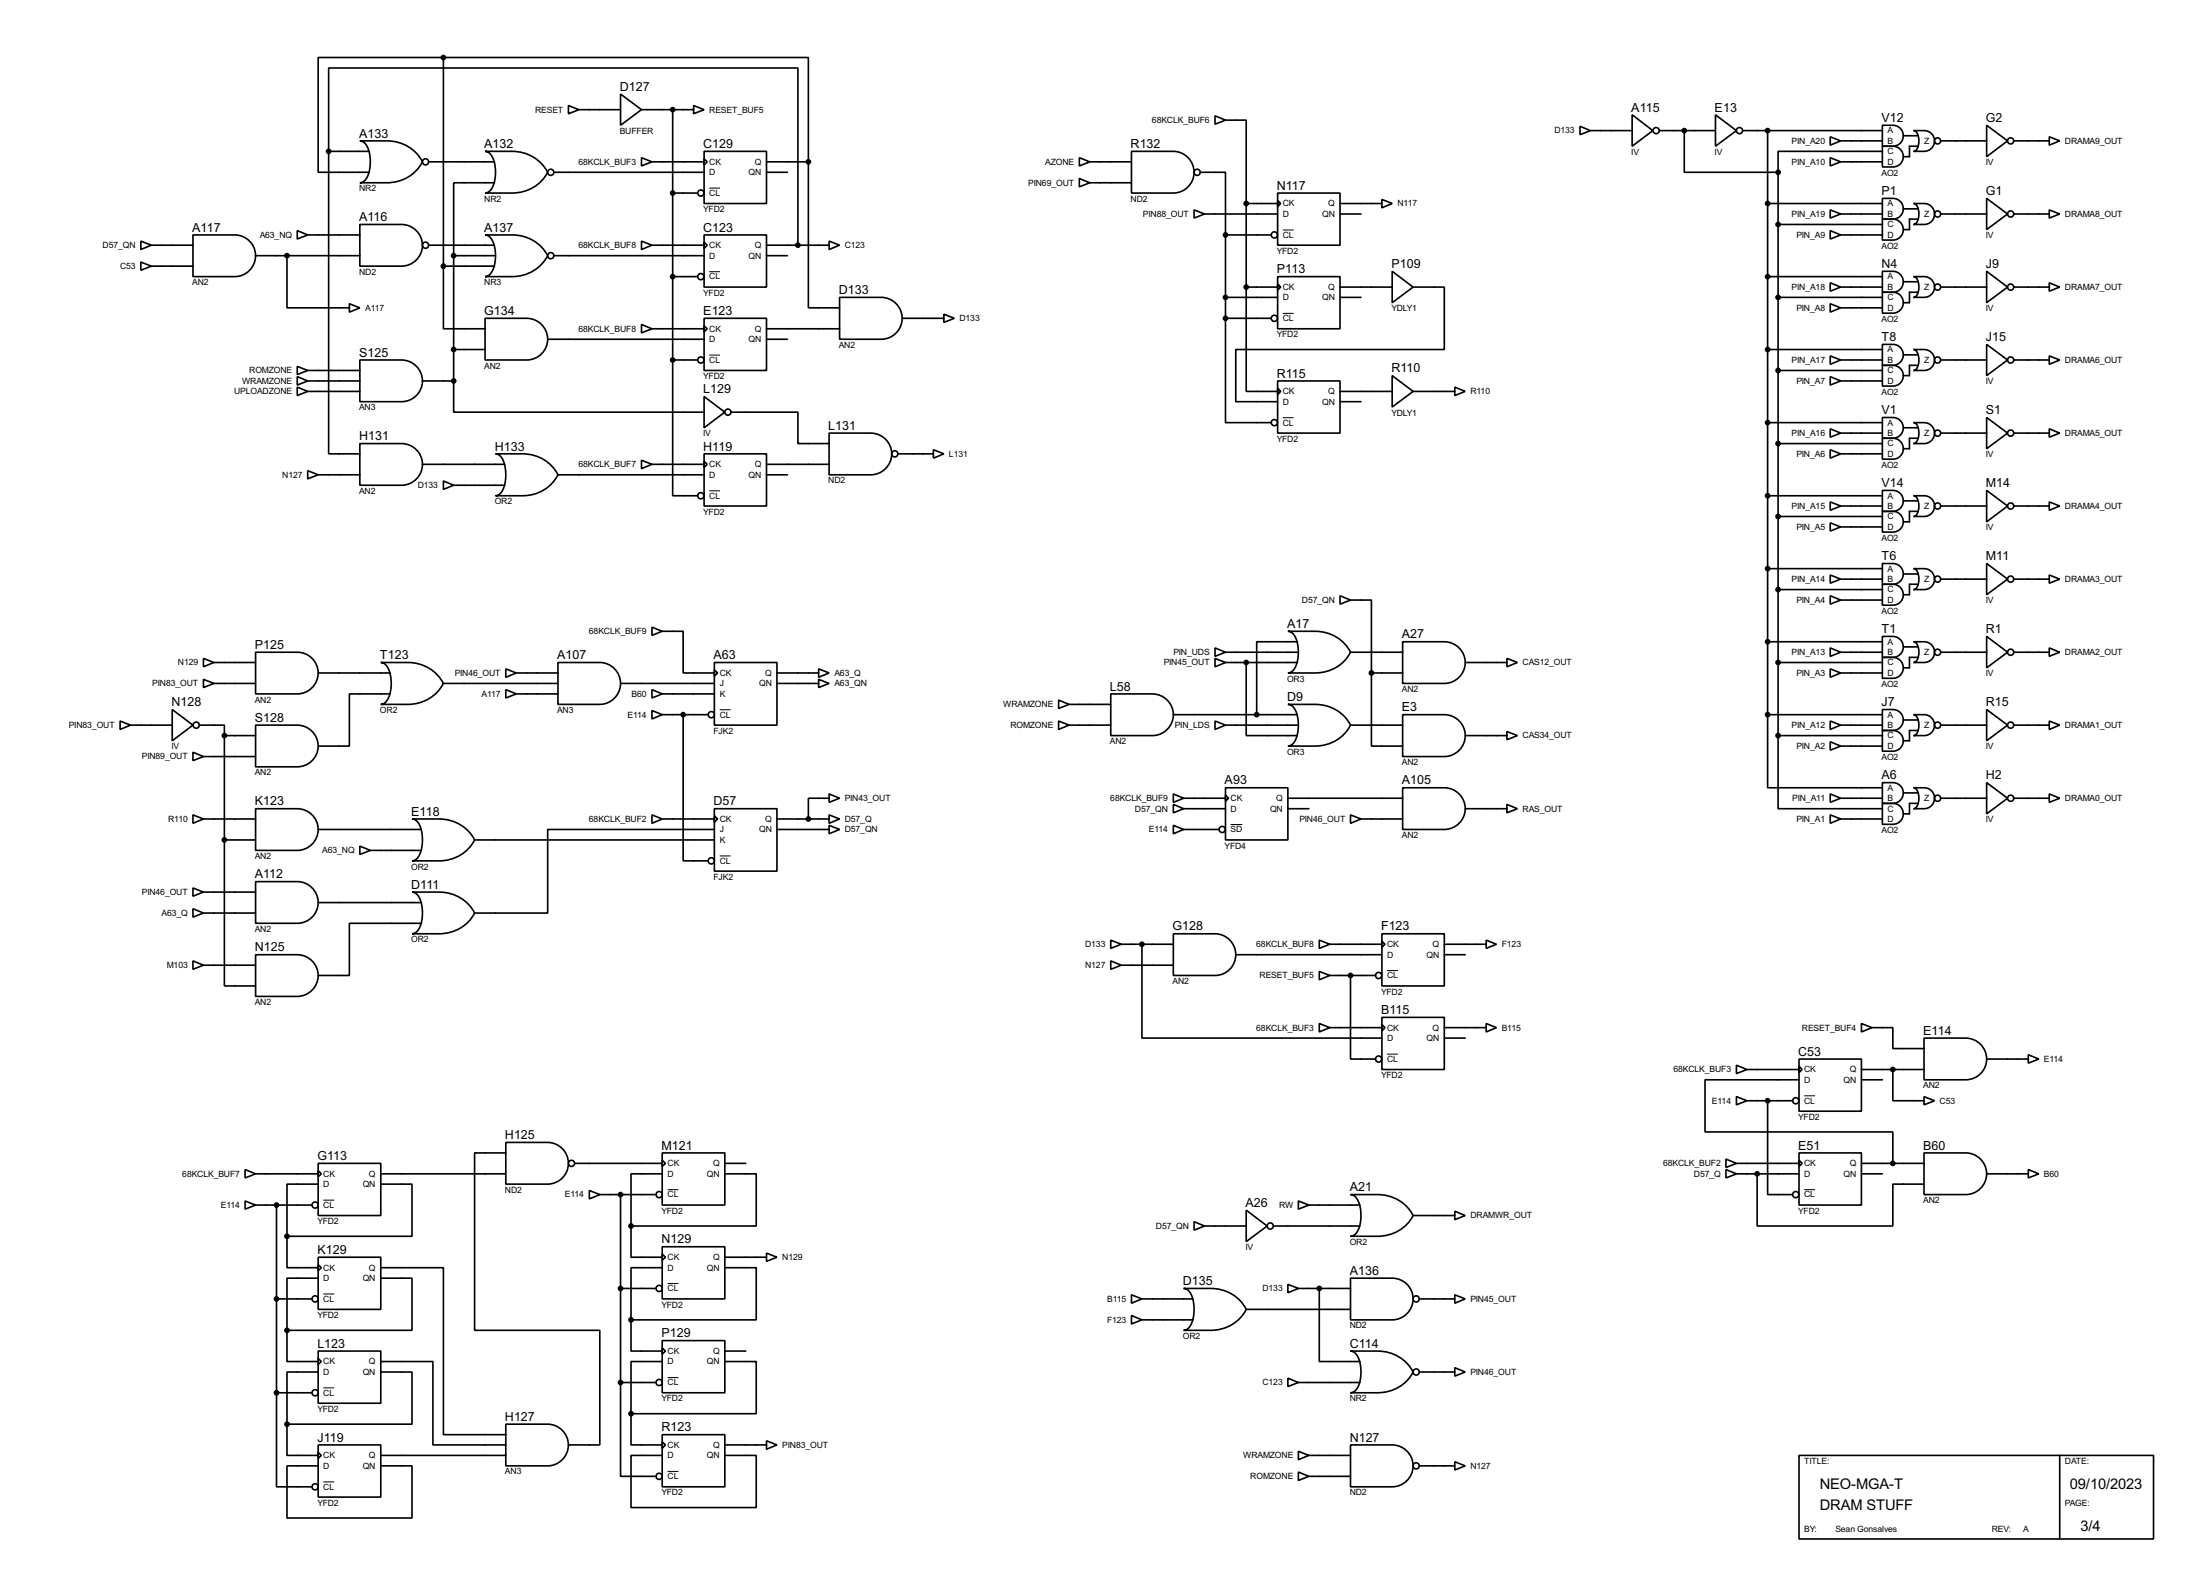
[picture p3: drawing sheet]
<svg xmlns="http://www.w3.org/2000/svg" width="536mm" height="383mm" viewBox="0 0 536 383" stroke-linecap="round" stroke-linejoin="round" font-family="sans-serif">
<g fill="none" stroke="#000" stroke-width=".4">
<path d="M108 14h88.9v25.4M108 14h-30.5v28h12.5M108 14v50.8M80.1 36.9v73.6h7.6M80.1 36.9v-20.3h114.3v43.1M80.1 36.9h9.9M87.7 34.3h6.6a9.6 9.6 0 0 1 8.6 5.1 9.5 9.5 0 0 1-8.6 5.1h-6.6a3.2 3.2 0 0 0 2.3-3.1 7.8 7.8 0 0 0-1.3-6.7zM104.4 39.4h16.1M118.2 36.9h6.6a9.6 9.6 0 0 1 8.6 5.1 9.6 9.6 0 0 1-8.6 5h-6.6a3.2 3.2 0 0 0 2.3-3.1 7.7 7.7 0 0 0-1.3-6.6zM138.5 25.7l2.5 1-2.5 1zM141 26.7h10.2M151.2 22.9l5.1 3.8-5.1 3.8z"/>
<path d="M156.3 38.4l2.5 1-2.5 1zM156.3 26.7h12.7M158.8 39.4h12.7M163.9 26.7v61M169 25.7l2.5 1-2.5 1zM171.5 36.9h15.2v12.7h-15.2zM171.5 38.7l.8 .7-.8 .8zM186.7 39.4h10.2M196.9 39.4v35.6h7.6M262.9 38.4l2.6 1-2.6 1zM265.5 39.4h10.1M275.6 36.9h10.2a5.1 5.1 0 0 1 5.1 5 5.1 5.1 0 0 1-5.1 5.1h-10.2z"/>
<path d="M296 28.2l2.5 1.1-2.5 1zM298.5 29.3h5.1v20.3M384.9 30.8l2.5 1-2.5 1zM387.4 31.8h10.2M397.6 28l5 3.8-5 3.8zM404.2 31.8h13.7M410.3 31.8v10.2h22.8M417.9 28l5.1 3.8-5.1 3.8zM424.5 31.8h34M430.6 31.8v142.2M445.8 38.4l2.6 1-2.6 1zM445.8 33.3l2.6 1-2.6 1.1z"/>
<path d="M448.4 39.4h10.1M448.4 34.3h10.1M458.5 30.5a5.1 5.1 0 0 1 4.1 .5 2.55 2.55 0 0 1 .9 2.9 2.55 2.55 0 0 1-2.4 1.7h-2.6zM458.5 35.6a5.1 5.1 0 0 1 4.1 .5 2.52 2.52 0 0 1 .9 2.9 2.52 2.52 0 0 1-2.4 1.7h-2.6zM458.5 36.9h-25.4v5.1M463.6 33.1h3.6M466.1 31.8a5.2 5.2 0 0 1 4.2 .5 2.54 2.54 0 0 1 .8 2.9 2.54 2.54 0 0 1-2.4 1.7h-2.6a2.21 2.21 0 0 0 1.3-2.6 2.18 2.18 0 0 0-1.3-2.5zM467.2 35.6h-2.1v2.6h-1.5M472.7 34.3h11.2M483.9 30.5l5.1 3.8-5.1 3.9zM490.5 34.3h8.7M499.2 33.3l2.5 1-2.5 1.1z"/>
<path d="M34.3 58.7l2.6 1-2.6 1.1zM36.9 59.7h10.1M47 57.2h10.2a5.1 5.1 0 0 1 5.1 5.1 5.1 5.1 0 0 1-5.1 5.1h-10.2zM72.4 56.2l2.6 1-2.6 1zM75 57.2h12.7M87.7 54.7h10.1a5.1 5.1 0 0 1 5.1 5 5.1 5.1 0 0 1-5.1 5.1h-10.1zM104.4 59.7h16.1M118.2 57.2h6.6a9.6 9.6 0 0 1 8.6 5.1 9.6 9.6 0 0 1-8.6 5.1h-6.6a3.2 3.2 0 0 0 2.3-3.2 7.6 7.6 0 0 0-1.3-6.6zM120.5 44.5h-10v17.8M134.9 42h36.6M156.3 58.7l2.5 1-2.5 1.1zM158.8 59.7h12.7"/>
<path d="M163.9 47h6.1M171.5 57.2h15.2v12.7h-15.2zM171.5 59l.8 .7-.8 .8zM186.7 59.7h15.3M186.7 42h5.1M202 58.7l2.5 1-2.5 1.1zM262.9 43.5l2.6 1-2.6 1zM265.5 44.5h10.1M290.9 51.1l2.5 1-2.5 1zM292.4 42h6.1v15.2M293.4 52.1h17.8M298.5 57.2h11.2"/>
<path d="M298.5 57.2v20.3M303.6 49.6h7.6M303.6 49.6v20.3M311.2 47h15.2v12.7h-15.2zM311.2 48.8l.8 .8-.8 .7zM326.4 49.6h10.2M326.4 52.1h5.1M336.6 48.6l2.5 1-2.5 1zM430.6 49.6h27.9M433.1 42v137.1M433.1 54.7h25.4M445.8 51.1l2.6 1-2.6 1z"/>
<path d="M445.8 56.2l2.6 1-2.6 1zM448.4 57.2h10.1M448.4 52.1h10.1M458.5 48.3a5.1 5.1 0 0 1 4.1 .5 2.52 2.52 0 0 1 .9 2.9 2.52 2.52 0 0 1-2.4 1.7h-2.6zM458.5 53.4a5 5 0 0 1 4.1 .5 2.55 2.55 0 0 1 .9 2.8 2.55 2.55 0 0 1-2.4 1.8h-2.6zM463.6 50.9h3.6M466.1 49.6a5.1 5.1 0 0 1 4.2 .5 2.56 2.56 0 0 1 .8 2.8 2.56 2.56 0 0 1-2.4 1.8h-2.6a2.21 2.21 0 0 0 1.3-2.6 2.21 2.21 0 0 0-1.3-2.5zM467.2 53.4h-2.1v2.5h-1.5M472.7 52.1h11.2M483.9 48.3l5.1 3.8-5.1 3.8zM490.5 52.1h8.7M499.2 51.1l2.5 1-2.5 1z"/>
<path d="M34.3 63.8l2.6 1-2.6 1zM36.9 64.8h10.1M62.3 62.3h25.4M69.9 62.3v12.7h15.2M85.1 74l2.6 1-2.6 1zM108 64.8v15.3h10.2M108 64.8h12.5M110.5 62.3h10M110.5 62.3v30.5M118.2 77.5h10.1a5.1 5.1 0 0 1 5.1 5.1 5.1 5.1 0 0 1-5.1 5.1h-10.1zM134.9 62.3h36.6M156.3 79l2.5 1.1-2.5 1z"/>
<path d="M163.9 67.4h6.1M171.5 77.5h15.2v12.7h-15.2zM171.5 79.3l.8 .8-.8 .7zM186.7 62.3h5.1M204.5 72.4h10.2a5.1 5.1 0 0 1 5.1 5.1 5.1 5.1 0 0 1-5.1 5.1h-10.2zM219.8 77.5h10.1M229.9 76.5l2.6 1-2.6 1zM298.5 77.5v25.4h11.2M298.5 77.5h11.2M298.5 72.4h12.7M303.6 69.9v25.4h7.6M303.6 69.9h7.6"/>
<path d="M311.2 67.4h15.2v12.7h-15.2zM311.2 69.1l.8 .8-.8 .8zM326.4 69.9h12.7M326.4 72.4h5.1M339.1 66.1l5.1 3.8-5.1 3.8zM344.2 69.9h7.6v15.2h-50.8v12.7h10.2M430.6 67.4h27.9M433.1 72.4h25.4M445.8 68.9l2.6 1-2.6 1zM445.8 74l2.6 1-2.6 1zM448.4 69.9h10.1M448.4 75h10.1"/>
<path d="M458.5 66.1a5 5 0 0 1 4.1 .5 2.55 2.55 0 0 1 .9 2.8 2.55 2.55 0 0 1-2.4 1.8h-2.6zM458.5 71.2a5.1 5.1 0 0 1 4.1 .5 2.56 2.56 0 0 1 .9 2.8 2.56 2.56 0 0 1-2.4 1.8h-2.6zM463.6 68.6h3.6M466.1 67.4a5.1 5.1 0 0 1 4.2 .5 2.53 2.53 0 0 1 .8 2.8 2.53 2.53 0 0 1-2.4 1.7h-2.6a2.18 2.18 0 0 0 1.3-2.5 2.21 2.21 0 0 0-1.3-2.5zM467.2 71.2h-2.1v2.5h-1.5M472.7 69.9h11.2M483.9 66.1l5.1 3.8-5.1 3.8zM490.5 69.9h8.7M499.2 68.9l2.5 1-2.5 1zM72.4 89.2l2.6 1-2.6 1zM72.4 91.7l2.6 1.1-2.6 1zM72.4 94.3l2.6 1-2.6 1z"/>
<path d="M75 90.2h12.7M75 92.8h12.7M75 95.3h12.7M87.7 87.7h10.1a5.1 5.1 0 0 1 5.1 5 5.1 5.1 0 0 1-5.1 5.1h-10.1zM102.9 92.8h7.6M110.5 92.8v7.6h61M110.5 85.1h7.7M133.4 82.6h38.1M158.8 80.1h12.7M163.9 87.7v33h6.1M163.9 87.7h6.1M171.5 96.6l5.1 3.8-5.1 3.8z"/>
<path d="M186.7 80.1h17.8M186.7 82.6h5.1M311.2 92.8h15.2v12.7h-15.2zM311.2 94.5l.8 .8-.8 .8zM326.4 95.3h12.7M326.4 97.8h5.1M339.1 91.5l5.1 3.8-5.1 3.8zM344.2 95.3h10.2M354.4 94.3l2.5 1-2.5 1zM430.6 85.1h27.9M433.1 90.2h25.4M445.8 86.7l2.6 1-2.6 1z"/>
<path d="M445.8 91.7l2.6 1.1-2.6 1zM448.4 92.8h10.1M448.4 87.7h10.1M458.5 83.9a5.1 5.1 0 0 1 4.1 .5 2.56 2.56 0 0 1 .9 2.8 2.56 2.56 0 0 1-2.4 1.8h-2.6zM458.5 89a5.1 5.1 0 0 1 4.1 .5 2.53 2.53 0 0 1 .9 2.8 2.53 2.53 0 0 1-2.4 1.7h-2.6zM463.6 86.4h3.6M466.1 85.1a5 5 0 0 1 4.2 .6 2.55 2.55 0 0 1 .8 2.8 2.55 2.55 0 0 1-2.4 1.7h-2.6a2.21 2.21 0 0 0 1.3-2.5 2.25 2.25 0 0 0-1.3-2.6zM467.2 89h-2.1v2.5h-1.5M472.7 87.7h11.2M483.9 83.9l5.1 3.8-5.1 3.8zM490.5 87.7h8.7M499.2 86.7l2.5 1-2.5 1z"/>
<path d="M75 114.6l2.5 1-2.5 1zM77.5 115.6h10.2M87.7 108h10.1a5.1 5.1 0 0 1 5.1 5.1 5.1 5.1 0 0 1-5.1 5.1h-10.1zM102.9 113.1h20.1M108 117.1l2.5 1.1-2.5 1zM110.5 118.2h12.5M120.7 110.5h6.6a9.5 9.5 0 0 1 8.6 5.1 9.5 9.5 0 0 1-8.6 5.1h-6.6a3.2 3.2 0 0 0 2.3-3.1 7.9 7.9 0 0 0-1.3-6.7zM135.9 115.6h35.6M156.3 112.1l2.5 1-2.5 1zM158.8 113.1h12.7M171.5 110.5h15.2v12.7h-15.2zM171.5 112.3l.8 .8-.8 .7z"/>
<path d="M178.1 100.4h16.3v7.6h7.6M186.7 113.1h15.3M186.7 115.6h5.1M202 105.5h10.1a5.1 5.1 0 0 1 5.1 5 5.1 5.1 0 0 1-5.1 5.1h-10.1zM218.7 110.5h8.7M227.4 109.5l2.5 1-2.5 1.1zM430.6 102.9h27.9M433.1 108h25.4M445.8 104.4l2.6 1.1-2.6 1zM445.8 109.5l2.6 1-2.6 1.1zM448.4 110.5h10.1M448.4 105.5h10.1"/>
<path d="M458.5 119.4a5.1 5.1 0 0 1 4.1 .5 2.55 2.55 0 0 1 .9 2.9 2.55 2.55 0 0 1-2.4 1.7h-2.6zM458.5 101.7a5.1 5.1 0 0 1 4.1 .5 2.53 2.53 0 0 1 .9 2.8 2.53 2.53 0 0 1-2.4 1.7h-2.6zM458.5 106.7a5.1 5.1 0 0 1 4.1 .5 2.55 2.55 0 0 1 .9 2.9 2.55 2.55 0 0 1-2.4 1.7h-2.6zM463.6 104.2h3.6M466.1 102.9a5.1 5.1 0 0 1 4.2 .5 2.57 2.57 0 0 1 .8 2.9 2.57 2.57 0 0 1-2.4 1.7h-2.6a2.25 2.25 0 0 0 1.3-2.5 2.21 2.21 0 0 0-1.3-2.6zM467.2 106.7h-2.1v2.6h-1.5M472.7 105.5h11.2M483.9 119.4l5.1 3.8-5.1 3.9zM483.9 101.7l5.1 3.8-5.1 3.8zM490.5 105.5h8.7M499.2 104.4l2.5 1.1-2.5 1zM430.6 138.5h27.9"/>
<path d="M430.6 120.7h27.9M433.1 125.8h25.4M445.8 127.3l2.6 1-2.6 1zM445.8 122.2l2.6 1-2.6 1.1zM448.4 128.3h10.1M448.4 123.2h10.1M458.5 124.5a5.1 5.1 0 0 1 4.1 .5 2.52 2.52 0 0 1 .9 2.9 2.52 2.52 0 0 1-2.4 1.7h-2.6zM458.5 137.2a5.1 5.1 0 0 1 4.1 .5 2.52 2.52 0 0 1 .9 2.9 2.52 2.52 0 0 1-2.4 1.7h-2.6zM463.6 122h3.6M463.6 139.8h3.6M466.1 120.7a5.2 5.2 0 0 1 4.2 .5 2.54 2.54 0 0 1 .8 2.9 2.54 2.54 0 0 1-2.4 1.7h-2.6a2.21 2.21 0 0 0 1.3-2.6 2.18 2.18 0 0 0-1.3-2.5zM466.1 138.5a5.1 5.1 0 0 1 4.2 .5 2.56 2.56 0 0 1 .8 2.8 2.56 2.56 0 0 1-2.4 1.8h-2.6a2.21 2.21 0 0 0 1.3-2.6 2.21 2.21 0 0 0-1.3-2.5z"/>
<path d="M467.2 124.5h-2.1v2.6h-1.5M472.7 123.2h11.2M483.9 137.2l5.1 3.8-5.1 3.8zM490.5 123.2h8.7M499.2 122.2l2.5 1-2.5 1.1zM62.3 158.8h10.1a5.1 5.1 0 0 1 5.1 5.1 5.1 5.1 0 0 1-5.1 5.1h-10.1zM158.8 152.7l2.5 1-2.5 1zM161.3 153.7h5.1v10.2h7.6M296 157.8l2.5 1-2.5 1zM298.5 158.8h17.5M313.7 153.7h6.6a9.5 9.5 0 0 1 8.7 5.1 9.5 9.5 0 0 1-8.7 5.1h-6.6a3.2 3.2 0 0 0 2.4-3.2 7.8 7.8 0 0 0-1.3-6.6zM316 156.3h-9.9v17.7"/>
<path d="M326.4 145.1l2.6 1-2.6 1zM329 146.1h5.1v17.8M329 158.8h12.7M341.7 156.3h10.1a5.1 5.1 0 0 1 5.1 5 5.1 5.1 0 0 1-5.1 5.1h-10.1zM430.6 156.3h27.9M433.1 143.6h25.4M445.8 157.8l2.6 1-2.6 1zM445.8 140l2.6 1-2.6 1zM445.8 145.1l2.6 1-2.6 1zM448.4 158.8h10.1M448.4 141h10.1M448.4 146.1h10.1"/>
<path d="M458.5 155a5 5 0 0 1 4.1 .5 2.55 2.55 0 0 1 .9 2.8 2.55 2.55 0 0 1-2.4 1.8h-2.6zM458.5 142.3a5 5 0 0 1 4.1 .5 2.55 2.55 0 0 1 .9 2.8 2.55 2.55 0 0 1-2.4 1.8h-2.6zM463.6 157.5h3.6M466.1 156.3a5.1 5.1 0 0 1 4.2 .5 2.53 2.53 0 0 1 .8 2.8 2.53 2.53 0 0 1-2.4 1.7h-2.6a2.18 2.18 0 0 0 1.3-2.5 2.21 2.21 0 0 0-1.3-2.5zM467.2 142.3h-2.1v2.5h-1.5M472.7 158.8h11.2M472.7 141h11.2M483.9 155l5.1 3.8-5.1 3.8zM490.5 158.8h8.7M490.5 141h8.7M499.2 157.8l2.5 1-2.5 1zM499.2 140l2.5 1-2.5 1z"/>
<path d="M29.3 175.6l2.5 1-2.5 1zM31.8 176.6h10.2M42 172.8l5 3.8-5 3.8zM48.6 176.6h6.1v2.5M49.6 160.3l2.5 1-2.5 1.1zM49.6 165.4l2.5 1-2.5 1zM52.1 161.3h10.2M52.1 166.4h10.2M54.7 179.1h7.6M54.7 179.1v25.4M62.3 176.6h10.1a5.1 5.1 0 0 1 5.1 5 5.1 5.1 0 0 1-5.1 5.1h-10.1zM77.5 163.9h17.6"/>
<path d="M92.8 161.3h6.6a9.6 9.6 0 0 1 8.6 5.1 9.6 9.6 0 0 1-8.6 5.1h-6.6a3.2 3.2 0 0 0 2.3-3.1 7.7 7.7 0 0 0-1.3-6.7zM95.1 169h-10v12.7h-7.6M108 166.4h27.9M123.2 167.9l2.6 1.1-2.6 1zM123.2 162.9l2.6 1-2.6 1zM125.8 163.9h10.1M125.8 169h10.1M135.9 161.3h10.2a5.1 5.1 0 0 1 5.1 5.1 5.1 5.1 0 0 1-5.1 5.1h-10.2zM151.2 166.4h22.8M158.8 167.9l2.5 1.1-2.5 1zM158.8 173l2.5 1-2.5 1.1zM161.3 169h12.7"/>
<path d="M161.3 174h11.2M166.4 174v35.6h6.1M174 161.3h15.3v15.3h-15.3zM174 163.1l.8 .8-.8 .7zM189.3 163.9h10.1M189.3 166.4h10.1M199.4 162.9l2.6 1-2.6 1zM199.4 165.4l2.6 1-2.6 1zM257.9 170.5l2.5 1-2.5 1zM257.9 175.6l2.5 1-2.5 1zM260.4 176.6h10.2M260.4 171.5h10.2"/>
<path d="M270.6 169h10.1a5.1 5.1 0 0 1 5.1 5 5.1 5.1 0 0 1-5.1 5.1h-10.1zM285.8 174h30.2M296 175.6l2.5 1-2.5 1zM296 160.3l2.5 1-2.5 1.1zM298.5 161.3h17.5M298.5 176.6h17.5M303.6 161.3v17.8h12.4M313.7 171.5h6.6a9.5 9.5 0 0 1 8.7 5.1 9.5 9.5 0 0 1-8.7 5.1h-6.6a3.2 3.2 0 0 0 2.4-3.2 7.7 7.7 0 0 0-1.3-6.6zM329 176.6h12.7M334.1 163.9v17.8h7.6M334.1 163.9h7.6M341.7 174h10.1a5.1 5.1 0 0 1 5.1 5.1 5.1 5.1 0 0 1-5.1 5.1h-10.1z"/>
<path d="M356.9 161.3h10.2M356.9 179.1h10.2M367.1 178.1l2.5 1-2.5 1zM367.1 160.3l2.5 1-2.5 1.1zM430.6 174v17.8h27.9M430.6 174h27.9M433.1 179.1v17.8h25.4M433.1 161.3h25.4M433.1 179.1h25.4M445.8 175.6l2.6 1-2.6 1zM445.8 162.9l2.6 1-2.6 1zM448.4 163.9h10.1"/>
<path d="M448.4 176.6h10.1M458.5 172.8a5.1 5.1 0 0 1 4.1 .5 2.56 2.56 0 0 1 .9 2.8 2.56 2.56 0 0 1-2.4 1.8h-2.6zM458.5 177.9a5.1 5.1 0 0 1 4.1 .5 2.53 2.53 0 0 1 .9 2.8 2.53 2.53 0 0 1-2.4 1.7h-2.6zM458.5 160.1a5.1 5.1 0 0 1 4.1 .5 2.56 2.56 0 0 1 .9 2.8 2.56 2.56 0 0 1-2.4 1.8h-2.6zM463.6 175.3h3.6M466.1 174a5 5 0 0 1 4.2 .6 2.55 2.55 0 0 1 .8 2.8 2.55 2.55 0 0 1-2.4 1.7h-2.6a2.21 2.21 0 0 0 1.3-2.5 2.25 2.25 0 0 0-1.3-2.6zM467.2 160.1h-2.1v2.5h-1.5M467.2 177.9h-2.1v2.5h-1.5M472.7 176.6h11.2M483.9 172.8l5.1 3.8-5.1 3.8zM490.5 176.6h8.7M499.2 175.6l2.5 1-2.5 1z"/>
<path d="M47 198.4l2.6 1-2.6 1.1zM47 183.2l2.6 1-2.6 1zM49.6 199.4h12.7M49.6 184.2h12.7M62.3 196.9h10.1a5.1 5.1 0 0 1 5.1 5.1 5.1 5.1 0 0 1-5.1 5.1h-10.1zM100.4 199.4h6.6a9.6 9.6 0 0 1 8.6 5.1 9.5 9.5 0 0 1-8.6 5.1h-6.6a3.2 3.2 0 0 0 2.3-3.1 7.8 7.8 0 0 0-1.3-6.7zM158.8 198.4l2.5 1-2.5 1.1zM161.3 199.4h12.7M174 196.9h15.3v15.2h-15.3zM174 198.7l.8 .7-.8 .8zM189.3 199.4h12.7M202 198.4l2.5 1-2.5 1.1z"/>
<path d="M202 193.3l2.5 1.1-2.5 1zM202 194.4h-5.1v5M285.8 193.3l2.5 1.1-2.5 1zM285.8 195.9l2.5 1-2.5 1zM288.3 196.9h10.2M288.3 194.4h10.2M298.5 191.8h15.2v12.7h-15.2zM298.5 193.6l.8 .8-.8 .7zM313.7 196.9h5.1M313.7 194.4h28M329 198.4l2.5 1-2.5 1.1zM331.5 199.4h10.2"/>
<path d="M341.7 191.8h10.1a5.1 5.1 0 0 1 5.1 5.1 5.1 5.1 0 0 1-5.1 5.1h-10.1zM356.9 196.9h10.2M367.1 195.9l2.5 1-2.5 1zM445.8 193.3l2.6 1.1-2.6 1zM445.8 198.4l2.6 1-2.6 1.1zM445.8 180.6l2.6 1.1-2.6 1zM448.4 199.4h10.1M448.4 194.4h10.1M448.4 181.7h10.1M458.5 190.6a5.1 5.1 0 0 1 4.1 .5 2.53 2.53 0 0 1 .9 2.8 2.53 2.53 0 0 1-2.4 1.7h-2.6zM458.5 195.6a5.1 5.1 0 0 1 4.1 .5 2.55 2.55 0 0 1 .9 2.9 2.55 2.55 0 0 1-2.4 1.7h-2.6zM463.6 193.1h3.6"/>
<path d="M466.1 191.8a5.1 5.1 0 0 1 4.2 .5 2.57 2.57 0 0 1 .8 2.9 2.57 2.57 0 0 1-2.4 1.7h-2.6a2.25 2.25 0 0 0 1.3-2.5 2.21 2.21 0 0 0-1.3-2.6zM467.2 195.6h-2.1v2.6h-1.5M472.7 194.4h11.2M483.9 190.6l5.1 3.8-5.1 3.8zM490.5 194.4h8.7M499.2 193.3l2.5 1.1-2.5 1zM47 216.2l2.6 1-2.6 1zM49.6 217.2h12.7M54.7 204.5v35.6h7.6M54.7 204.5h7.6M62.3 214.7h10.1a5.1 5.1 0 0 1 5.1 5 5.1 5.1 0 0 1-5.1 5.1h-10.1zM77.5 202h25.2"/>
<path d="M77.5 219.8h25.2M87.7 206l2.5 1.1-2.5 1zM90.2 207.1h12.5M100.4 217.2h6.6a9.6 9.6 0 0 1 8.6 5.1 9.5 9.5 0 0 1-8.6 5.1h-6.6a3.2 3.2 0 0 0 2.3-3.2 7.8 7.8 0 0 0-1.3-6.6zM115.6 204.5h58.4M174 202h-40.6v20.3h-17.8M189.3 202h12.7M202 201l2.5 1-2.5 1zM285.8 201l2.5 1-2.5 1zM288.3 202h8.7M47 221.3l2.6 1-2.6 1zM47 234l2.6 1-2.6 1z"/>
<path d="M49.6 235h12.7M49.6 222.3h12.7M62.3 232.5h10.1a5.1 5.1 0 0 1 5.1 5 5.1 5.1 0 0 1-5.1 5.1h-10.1zM102.7 224.8h-17.6v12.7h-7.6M270.6 228.9l2.5 1-2.5 1zM270.6 234l2.5 1-2.5 1zM273.1 229.9h12.7M273.1 235h12.7M278.2 229.9v22.9h58.4M285.8 227.4h10.2a5.1 5.1 0 0 1 5 5 5.1 5.1 0 0 1-5 5.1h-10.2zM301 232.5h35.6M321.4 228.9l2.5 1-2.5 1z"/>
<path d="M321.4 236.5l2.5 1-2.5 1.1zM323.9 229.9h12.7M323.9 237.5h11.2M329 237.5v20.4h6.1M336.6 227.4h15.2v12.7h-15.2zM336.6 229.2l.8 .7-.8 .8zM351.8 229.9h10.2M351.8 232.5h5.1M362 228.9l2.5 1-2.5 1zM321.4 249.2l2.5 1-2.5 1.1zM323.9 250.2h12.7M336.6 247.7h15.2v12.7h-15.2z"/>
<path d="M336.6 249.5l.8 .7-.8 .8zM351.8 250.2h10.2M351.8 252.8h5.1M362 249.2l2.5 1-2.5 1.1zM423 259.4l2.5 1-2.5 1zM438.2 257.9h15.2v12.7h-15.2zM438.2 259.6l.8 .8-.8 .8zM453.4 249.2l2.6 1-2.6 1.1zM456 250.2h5.1v5.1h7.6M468.7 252.8h10.1a5.1 5.1 0 0 1 5.1 5 5.1 5.1 0 0 1-5.1 5.1h-10.1zM483.9 257.9h10.2M494.1 256.8l2.5 1.1-2.5 1z"/>
<path d="M123.2 278.2h10.2a5.1 5.1 0 0 1 5.1 5 5.1 5.1 0 0 1-5.1 5.1h-10.2zM423 267l2.5 1-2.5 1zM425.5 260.4h12.7M425.5 268h11.2M430.6 268v22.9h6.1M438.2 262.9h-22.9v12.7h45.8v7.7M453.4 260.4h15.3M453.4 262.9h5.1M461.1 260.4v7.6h7.6M468.7 267l2.5 1-2.5 1zM59.7 284.8l2.6 1-2.6 1zM59.7 292.4l2.6 1-2.6 1z"/>
<path d="M62.3 293.4h13.7M62.3 285.8h15.2M67.4 293.4v45.7M77.5 283.3h15.3v12.7h-15.3zM77.5 285l.8 .8-.8 .8zM77.5 288.3h-7.6v12.7M92.8 288.3h7.6v12.7h-30.5M92.8 285.8h30.4M123.2 280.7h-7.6v43.2h30.5v27.9h-7.6M140 283.3h21.3M143.6 289.9l2.5 1-2.5 1zM146.1 290.9h13.7"/>
<path d="M151.2 290.9v45.7M153.7 298.5v7.6h7.6M161.3 280.7h15.3v12.7h-15.3zM161.3 282.5l.8 .8-.8 .7zM161.3 285.8h-7.6v12.7M176.6 285.8h7.6v12.7h-30.5M176.6 283.3h5.1M290.9 297.5l2.5 1-2.5 1zM293.4 298.5h10.2M303.6 294.7l5.1 3.8-5.1 3.8zM310.2 298.5h21.1M316.3 292.4l2.5 1-2.5 1z"/>
<path d="M318.8 293.4h12.5M329 290.9h6.6a9.6 9.6 0 0 1 8.6 5.1 9.5 9.5 0 0 1-8.6 5h-6.6a3.1 3.1 0 0 0 2.3-3.1 7.8 7.8 0 0 0-1.3-6.6zM344.2 296h10.2M354.4 294.9l2.5 1.1-2.5 1zM420.4 282.2l2.6 1.1-2.6 1zM420.4 284.8l2.6 1-2.6 1zM423 285.8h15.2M423 283.3h15.2M428 285.8v12.7h33.1v-10.2h7.6M438.2 280.7h15.2v12.7h-15.2zM438.2 282.5l.8 .8-.8 .7zM453.4 285.8h5.1"/>
<path d="M453.4 283.3h15.3M468.7 280.7h10.1a5.1 5.1 0 0 1 5.1 5.1 5.1 5.1 0 0 1-5.1 5.1h-10.1zM483.9 285.8h10.2M494.1 284.8l2.5 1-2.5 1zM67.4 316.3h8.6M69.9 301v7.7h7.6M77.5 306.1h15.3v12.7h-15.3zM77.5 307.9l.8 .8-.8 .7zM77.5 311.2h-7.6v12.7M92.8 311.2h7.6v12.7h-30.5M92.8 308.7h15.2v40.6h15.2M151.2 313.7h8.6"/>
<path d="M161.3 303.6h15.3v12.7h-15.3zM161.3 305.4l.8 .7-.8 .8zM161.3 308.7h-7.6v12.7M176.6 308.7h7.6v12.7h-30.5M176.6 306.1h10.1M186.7 305.1l2.6 1-2.6 1zM275.6 315.3l2.6 1-2.6 1zM278.2 316.3h12.4M288.3 313.7h6.6a9.5 9.5 0 0 1 8.7 5.1 9.5 9.5 0 0 1-8.7 5.1h-6.6a3.2 3.2 0 0 0 2.4-3.1 7.8 7.8 0 0 0-1.3-6.7zM303.6 318.8h25.4M313.7 312.7l2.6 1-2.6 1.1zM316.3 313.7h12.7"/>
<path d="M321.4 313.7v17.8h9.9M329 311.2h10.1a5.1 5.1 0 0 1 5.1 5.1 5.1 5.1 0 0 1-5.1 5.1h-10.1zM345.7 316.3h8.7M354.4 315.3l2.5 1-2.5 1zM67.4 339.1v22.9h8.6M67.4 339.1h8.6M69.9 323.9v7.6h7.6M77.5 329h15.3v12.7h-15.3zM77.5 330.8l.8 .7-.8 .8zM77.5 334.1h-7.6v12.7M92.8 334.1h7.6v12.7h-30.5M92.8 331.5h12.7v20.3h17.7"/>
<path d="M151.2 336.6v22.9h8.6M151.2 336.6h8.6M153.7 321.4v7.6h7.6M161.3 326.4h15.3v12.7h-15.3zM161.3 328.2l.8 .8-.8 .7zM161.3 331.5h-7.6v12.7M176.6 331.5h7.6v12.7h-30.5M176.6 329h5.1M275.6 320.3l2.6 1.1-2.6 1zM278.2 321.4h12.4M313.7 335.6l2.6 1-2.6 1zM316.3 336.6h15"/>
<path d="M329 329h6.6a9.6 9.6 0 0 1 8.6 5.1 9.5 9.5 0 0 1-8.6 5h-6.6a3.1 3.1 0 0 0 2.3-3.1 7.8 7.8 0 0 0-1.3-6.6zM345.7 334.1h8.7M354.4 333l2.5 1.1-2.5 1zM69.9 346.8v7.6h7.6M77.5 351.8h15.3v12.7h-15.3zM77.5 353.6l.8 .8-.8 .7zM77.5 356.9h-7.6v12.7h30.5v-12.7h-7.6M92.8 354.4h30.4M123.2 346.8h10.2a5.1 5.1 0 0 1 5.1 5 5.1 5.1 0 0 1-5.1 5.1h-10.2zM153.7 344.2v7.6h7.6M161.3 349.3h15.3v12.7h-15.3zM161.3 351.1l.8 .7-.8 .8z"/>
<path d="M161.3 354.4h-7.6v12.7h30.5v-12.7h-7.6M176.6 351.8h10.1M186.7 350.8l2.6 1-2.6 1.1zM316.3 353.4l2.5 1-2.5 1zM316.3 358.4l2.5 1.1-2.5 1zM318.8 354.4h10.2M318.8 359.5h10.2M329 351.8h10.1a5.1 5.1 0 0 1 5.1 5.1 5.1 5.1 0 0 1-5.1 5.1h-10.1zM345.7 356.9h8.7M354.4 355.9l2.5 1-2.5 1zM438.2 354.4h86.4v20.3h-86.4zM501.7 354.4v20.3"/>
<circle cx="103.6" cy="39.4" r=".75"/>
<circle cx="403.4" cy="31.8" r=".75"/>
<circle cx="423.7" cy="31.8" r=".75"/>
<circle cx="471.9" cy="34.3" r=".75"/>
<circle cx="489.7" cy="34.3" r=".75"/>
<circle cx="103.6" cy="59.7" r=".75"/>
<circle cx="134.1" cy="42" r=".75"/>
<circle cx="170.7" cy="47" r=".75"/>
<circle cx="291.6" cy="42" r=".75"/>
<circle cx="310.4" cy="57.2" r=".75"/>
<circle cx="471.9" cy="52.1" r=".75"/>
<circle cx="489.7" cy="52.1" r=".75"/>
<circle cx="134.1" cy="62.3" r=".75"/>
<circle cx="170.7" cy="67.4" r=".75"/>
<circle cx="310.4" cy="77.5" r=".75"/>
<circle cx="471.9" cy="69.9" r=".75"/>
<circle cx="489.7" cy="69.9" r=".75"/>
<circle cx="170.7" cy="87.7" r=".75"/>
<circle cx="471.9" cy="87.7" r=".75"/>
<circle cx="489.7" cy="87.7" r=".75"/>
<circle cx="177.3" cy="100.4" r=".75"/>
<circle cx="217.9" cy="110.5" r=".75"/>
<circle cx="310.4" cy="102.9" r=".75"/>
<circle cx="471.9" cy="105.5" r=".75"/>
<circle cx="489.7" cy="105.5" r=".75"/>
<circle cx="170.7" cy="120.7" r=".75"/>
<circle cx="471.9" cy="123.2" r=".75"/>
<circle cx="489.7" cy="123.2" r=".75"/>
<circle cx="471.9" cy="158.8" r=".75"/>
<circle cx="471.9" cy="141" r=".75"/>
<circle cx="489.7" cy="141" r=".75"/>
<circle cx="489.7" cy="158.8" r=".75"/>
<circle cx="47.8" cy="176.6" r=".75"/>
<circle cx="173.2" cy="174" r=".75"/>
<circle cx="471.9" cy="176.6" r=".75"/>
<circle cx="489.7" cy="176.6" r=".75"/>
<circle cx="471.9" cy="194.4" r=".75"/>
<circle cx="489.7" cy="194.4" r=".75"/>
<circle cx="173.2" cy="209.6" r=".75"/>
<circle cx="297.7" cy="202" r=".75"/>
<circle cx="335.8" cy="237.5" r=".75"/>
<circle cx="335.8" cy="257.9" r=".75"/>
<circle cx="437.4" cy="268" r=".75"/>
<circle cx="76.7" cy="293.4" r=".75"/>
<circle cx="139.2" cy="283.3" r=".75"/>
<circle cx="160.5" cy="290.9" r=".75"/>
<circle cx="309.4" cy="298.5" r=".75"/>
<circle cx="437.4" cy="290.9" r=".75"/>
<circle cx="76.7" cy="316.3" r=".75"/>
<circle cx="160.5" cy="313.7" r=".75"/>
<circle cx="344.9" cy="316.3" r=".75"/>
<circle cx="76.7" cy="339.1" r=".75"/>
<circle cx="160.5" cy="336.6" r=".75"/>
<circle cx="344.9" cy="334.1" r=".75"/>
<circle cx="160.5" cy="359.5" r=".75"/>
<circle cx="344.9" cy="356.9" r=".75"/>
<circle cx="76.7" cy="362" r=".75"/>
</g>
<g fill="none" stroke="#000" stroke-width=".24">
<path d="M172.8 45.8h2.6M312.5 56h2.6M172.8 66.2h2.6M312.5 76.3h2.6M172.8 86.5h2.6M172.8 119.5h2.6M312.5 101.7h2.6M175.3 172.8h2.7M175.3 208.4h2.7M299.8 200.8h2.8M337.9 236.3h2.6M337.9 256.7h2.6"/>
<path d="M439.5 266.8h2.6M78.8 292.2h2.6M162.6 289.7h2.7M439.5 289.7h2.6M78.8 315.1h2.6M162.6 312.5h2.7M78.8 337.9h2.6M162.6 335.4h2.7M162.6 358.3h2.7M78.8 360.8h2.6"/>
</g>
<g fill="#000" stroke="#000" stroke-width=".4">
<circle cx="108" cy="14" r=".5"/>
<circle cx="80" cy="36.9" r=".5"/>
<circle cx="163.8" cy="26.7" r=".5"/>
<circle cx="196.9" cy="39.4" r=".5"/>
<circle cx="410.2" cy="31.8" r=".5"/>
<circle cx="430.5" cy="31.8" r=".5"/>
<circle cx="163.8" cy="47" r=".5"/>
<circle cx="194.3" cy="59.7" r=".5"/>
<circle cx="298.5" cy="57.2" r=".5"/>
<circle cx="303.5" cy="49.6" r=".5"/>
<circle cx="430.5" cy="49.6" r=".5"/>
<circle cx="433.1" cy="54.7" r=".5"/>
<circle cx="433.1" cy="42" r=".5"/>
<circle cx="69.9" cy="62.3" r=".5"/>
<circle cx="108" cy="64.8" r=".5"/>
<circle cx="110.5" cy="62.3" r=".5"/>
<circle cx="163.8" cy="67.4" r=".5"/>
<circle cx="298.5" cy="77.5" r=".5"/>
<circle cx="298.5" cy="72.4" r=".5"/>
<circle cx="303.5" cy="69.9" r=".5"/>
<circle cx="430.5" cy="67.4" r=".5"/>
<circle cx="433.1" cy="72.4" r=".5"/>
<circle cx="110.5" cy="92.8" r=".5"/>
<circle cx="110.5" cy="85.1" r=".5"/>
<circle cx="163.8" cy="87.7" r=".5"/>
<circle cx="430.5" cy="85.1" r=".5"/>
<circle cx="433.1" cy="90.2" r=".5"/>
<circle cx="430.5" cy="102.9" r=".5"/>
<circle cx="433.1" cy="108" r=".5"/>
<circle cx="430.5" cy="138.5" r=".5"/>
<circle cx="430.5" cy="120.7" r=".5"/>
<circle cx="433.1" cy="125.8" r=".5"/>
<circle cx="430.5" cy="156.3" r=".5"/>
<circle cx="433.1" cy="143.6" r=".5"/>
<circle cx="54.6" cy="179.1" r=".5"/>
<circle cx="166.4" cy="174" r=".5"/>
<circle cx="303.5" cy="161.3" r=".5"/>
<circle cx="306.1" cy="174" r=".5"/>
<circle cx="334" cy="163.9" r=".5"/>
<circle cx="430.5" cy="174" r=".5"/>
<circle cx="433.1" cy="161.3" r=".5"/>
<circle cx="433.1" cy="179.1" r=".5"/>
<circle cx="196.9" cy="199.4" r=".5"/>
<circle cx="54.6" cy="204.5" r=".5"/>
<circle cx="278.1" cy="229.9" r=".5"/>
<circle cx="328.9" cy="237.5" r=".5"/>
<circle cx="430.5" cy="268" r=".5"/>
<circle cx="461" cy="260.4" r=".5"/>
<circle cx="67.3" cy="293.4" r=".5"/>
<circle cx="151.1" cy="290.9" r=".5"/>
<circle cx="153.7" cy="298.5" r=".5"/>
<circle cx="428" cy="285.8" r=".5"/>
<circle cx="461" cy="283.3" r=".5"/>
<circle cx="67.3" cy="316.3" r=".5"/>
<circle cx="69.9" cy="301" r=".5"/>
<circle cx="151.1" cy="313.7" r=".5"/>
<circle cx="321.3" cy="313.7" r=".5"/>
<circle cx="67.3" cy="339.1" r=".5"/>
<circle cx="69.9" cy="323.9" r=".5"/>
<circle cx="151.1" cy="336.6" r=".5"/>
<circle cx="153.7" cy="321.4" r=".5"/>
<circle cx="69.9" cy="346.8" r=".5"/>
<circle cx="153.7" cy="344.2" r=".5"/>
</g>
<g font-size="4">
<text x="443.3" y="362.5">NEO-MGA-T</text>
<text x="504.2" y="362.5">09/10/2023</text>
<text x="443.3" y="367.6">DRAM STUFF</text>
<text x="506.8" y="372.7">3/4</text>
</g>
<g font-size="3.4">
<text x="151" y="22.1">D127</text>
<text x="397.4" y="27.2">A115</text>
<text x="417.7" y="27.2">E13</text>
<text x="458.3" y="29.7">V12</text>
<text x="483.7" y="29.7">G2</text>
<text x="87.5" y="33.5">A133</text>
<text x="118" y="36">A132</text>
<text x="171.3" y="36">C129</text>
<text x="275.4" y="36">R132</text>
<text x="311" y="46.2">N117</text>
<text x="458.3" y="47.5">P1</text>
<text x="483.7" y="47.5">G1</text>
<text x="87.5" y="53.9">A116</text>
<text x="46.8" y="56.4">A117</text>
<text x="118" y="56.4">A137</text>
<text x="171.3" y="56.4">C123</text>
<text x="338.9" y="65.3">P109</text>
<text x="458.3" y="65.3">N4</text>
<text x="483.7" y="65.3">J9</text>
<text x="204.3" y="71.6">D133</text>
<text x="311" y="66.6">P113</text>
<text x="118" y="76.7">G134</text>
<text x="171.3" y="76.7">E123</text>
<text x="458.3" y="83.1">T8</text>
<text x="483.7" y="83.1">J15</text>
<text x="87.5" y="86.8">S125</text>
<text x="171.3" y="95.8">L129</text>
<text x="311" y="92">R115</text>
<text x="338.9" y="90.7">R110</text>
<text x="458.3" y="100.9">V1</text>
<text x="483.7" y="100.9">S1</text>
<text x="87.5" y="107.2">H131</text>
<text x="201.8" y="104.7">L131</text>
<text x="120.5" y="109.7">H133</text>
<text x="171.3" y="109.7">H119</text>
<text x="458.3" y="118.6">V14</text>
<text x="483.7" y="118.6">M14</text>
<text x="458.3" y="136.4">T6</text>
<text x="483.7" y="136.4">M11</text>
<text x="313.5" y="152.9">A17</text>
<text x="341.5" y="155.5">A27</text>
<text x="458.3" y="154.2">T1</text>
<text x="483.7" y="154.2">R1</text>
<text x="62.1" y="158">P125</text>
<text x="92.6" y="160.5">T123</text>
<text x="135.7" y="160.5">A107</text>
<text x="173.8" y="160.5">A63</text>
<text x="41.8" y="172">N128</text>
<text x="270.4" y="168.2">L58</text>
<text x="313.5" y="170.7">D9</text>
<text x="341.5" y="173.2">E3</text>
<text x="458.3" y="172">J7</text>
<text x="483.7" y="172">R15</text>
<text x="62.1" y="175.7">S128</text>
<text x="298.3" y="191">A93</text>
<text x="341.5" y="191">A105</text>
<text x="458.3" y="189.8">A6</text>
<text x="483.7" y="189.8">H2</text>
<text x="62.1" y="196.1">K123</text>
<text x="173.8" y="196.1">D57</text>
<text x="100.2" y="198.6">E118</text>
<text x="62.1" y="213.9">A112</text>
<text x="100.2" y="216.4">D111</text>
<text x="285.6" y="226.6">G128</text>
<text x="336.4" y="226.6">F123</text>
<text x="62.1" y="231.7">N125</text>
<text x="336.4" y="246.9">B115</text>
<text x="468.5" y="252">E114</text>
<text x="438" y="257.1">C53</text>
<text x="123" y="277.4">H125</text>
<text x="161.1" y="279.9">M121</text>
<text x="438" y="279.9">E51</text>
<text x="468.5" y="279.9">B60</text>
<text x="77.3" y="282.5">G113</text>
<text x="303.4" y="293.9">A26</text>
<text x="328.8" y="290.1">A21</text>
<text x="77.3" y="305.3">K129</text>
<text x="161.1" y="302.8">N129</text>
<text x="328.8" y="310.4">A136</text>
<text x="288.1" y="312.9">D135</text>
<text x="77.3" y="328.2">L123</text>
<text x="161.1" y="325.6">P129</text>
<text x="328.8" y="328.2">C114</text>
<text x="123" y="346">H127</text>
<text x="77.3" y="351">J119</text>
<text x="161.1" y="348.5">R123</text>
<text x="328.8" y="351">N127</text>
</g>
<g font-size="2.4">
<text x="130.4" y="27.4">RESET</text>
<text x="172.8" y="27.4">RESET_BUF5</text>
<text x="280.6" y="30">68KCLK_BUF6</text>
<text x="151" y="32.6">BUFFER</text>
<text x="378.6" y="32.5">D133</text>
<text x="436.4" y="35">PIN_A20</text>
<text x="459.8" y="32.5">A</text>
<text x="459.8" y="35">B</text>
<text x="468.7" y="35">Z</text>
<text x="503" y="35">DRAMA9_OUT</text>
<text x="140.9" y="40.1">68KCLK_BUF3</text>
<text x="172.8" y="40.1">CK</text>
<text x="183.9" y="40.1">Q</text>
<text x="254.6" y="40.1">AZONE</text>
<text x="397.4" y="37.7">IV</text>
<text x="417.7" y="37.7">IV</text>
<text x="436.4" y="40.1">PIN_A10</text>
<text x="459.8" y="37.5">C</text>
<text x="459.8" y="40.1">D</text>
<text x="483.7" y="40.2">IV</text>
<text x="87.5" y="46.6">NR2</text>
<text x="172.8" y="42.7">D</text>
<text x="172.8" y="47.7">CL</text>
<text x="182.4" y="42.7">QN</text>
<text x="250.5" y="45.2">PIN69_OUT</text>
<text x="458.3" y="42.7">AO2</text>
<text x="118" y="49.1">NR2</text>
<text x="171.3" y="51.6">YFD2</text>
<text x="275.4" y="49.1">ND2</text>
<text x="278.4" y="52.8">PIN88_OUT</text>
<text x="312.5" y="52.8">D</text>
<text x="312.5" y="50.2">CK</text>
<text x="322.1" y="52.8">QN</text>
<text x="323.6" y="50.2">Q</text>
<text x="340.4" y="50.2">N117</text>
<text x="436.4" y="52.8">PIN_A19</text>
<text x="459.8" y="50.2">A</text>
<text x="459.8" y="52.8">B</text>
<text x="468.7" y="52.8">Z</text>
<text x="503" y="52.8">DRAMA8_OUT</text>
<text x="63.3" y="57.9">A63_NQ</text>
<text x="312.5" y="57.9">CL</text>
<text x="437.6" y="57.9">PIN_A9</text>
<text x="459.8" y="55.4">C</text>
<text x="459.8" y="57.9">D</text>
<text x="483.7" y="58">IV</text>
<text x="25" y="60.4">D57_QN</text>
<text x="29.3" y="65.5">C53</text>
<text x="140.9" y="60.4">68KCLK_BUF8</text>
<text x="172.8" y="62.9">D</text>
<text x="172.8" y="60.4">CK</text>
<text x="182.4" y="62.9">QN</text>
<text x="183.9" y="60.4">Q</text>
<text x="205.8" y="60.4">C123</text>
<text x="311" y="61.8">YFD2</text>
<text x="458.3" y="60.6">AO2</text>
<text x="46.8" y="69.5">AN2</text>
<text x="87.5" y="66.9">ND2</text>
<text x="118" y="69.5">NR3</text>
<text x="171.3" y="72">YFD2</text>
<text x="172.8" y="68.1">CL</text>
<text x="312.5" y="70.6">CK</text>
<text x="323.6" y="70.6">Q</text>
<text x="436.4" y="70.6">PIN_A18</text>
<text x="459.8" y="68.1">A</text>
<text x="459.8" y="70.6">B</text>
<text x="468.7" y="70.6">Z</text>
<text x="503" y="70.6">DRAMA7_OUT</text>
<text x="89" y="75.6">A117</text>
<text x="312.5" y="73.1">D</text>
<text x="322.1" y="73.1">QN</text>
<text x="338.9" y="75.8">YDLY1</text>
<text x="437.6" y="75.6">PIN_A8</text>
<text x="459.8" y="73.1">C</text>
<text x="459.8" y="75.6">D</text>
<text x="483.7" y="75.8">IV</text>
<text x="140.9" y="80.8">68KCLK_BUF8</text>
<text x="172.8" y="83.3">D</text>
<text x="172.8" y="80.8">CK</text>
<text x="182.4" y="83.3">QN</text>
<text x="183.9" y="80.8">Q</text>
<text x="233.7" y="78.2">D133</text>
<text x="311" y="82.2">YFD2</text>
<text x="312.5" y="78.2">CL</text>
<text x="458.3" y="78.3">AO2</text>
<text x="118" y="89.7">AN2</text>
<text x="172.8" y="88.4">CL</text>
<text x="204.3" y="84.7">AN2</text>
<text x="436.4" y="88.4">PIN_A17</text>
<text x="459.8" y="85.8">A</text>
<text x="459.8" y="88.4">B</text>
<text x="468.7" y="88.4">Z</text>
<text x="503" y="88.4">DRAMA6_OUT</text>
<text x="57" y="96">UPLOADZONE</text>
<text x="59" y="93.5">WRAMZONE</text>
<text x="60.7" y="90.9">ROMZONE</text>
<text x="171.3" y="92.3">YFD2</text>
<text x="312.5" y="96">CK</text>
<text x="323.6" y="96">Q</text>
<text x="358.2" y="96">R110</text>
<text x="437.6" y="93.5">PIN_A7</text>
<text x="459.8" y="90.9">C</text>
<text x="459.8" y="93.5">D</text>
<text x="483.7" y="93.6">IV</text>
<text x="87.5" y="99.9">AN3</text>
<text x="312.5" y="98.5">D</text>
<text x="322.1" y="98.5">QN</text>
<text x="338.9" y="101.2">YDLY1</text>
<text x="458.3" y="96.1">AO2</text>
<text x="171.3" y="106.3">IV</text>
<text x="311" y="107.6">YFD2</text>
<text x="312.5" y="103.6">CL</text>
<text x="436.4" y="106.2">PIN_A16</text>
<text x="459.8" y="103.6">A</text>
<text x="459.8" y="106.2">B</text>
<text x="468.7" y="106.2">Z</text>
<text x="503" y="106.2">DRAMA5_OUT</text>
<text x="140.9" y="113.7">68KCLK_BUF7</text>
<text x="172.8" y="113.7">CK</text>
<text x="183.9" y="113.7">Q</text>
<text x="231.2" y="111.2">L131</text>
<text x="437.6" y="111.2">PIN_A6</text>
<text x="458.3" y="113.9">AO2</text>
<text x="459.8" y="108.7">C</text>
<text x="459.8" y="111.2">D</text>
<text x="483.7" y="111.4">IV</text>
<text x="68.8" y="116.3">N127</text>
<text x="101.8" y="118.9">D133</text>
<text x="172.8" y="116.3">D</text>
<text x="182.4" y="116.3">QN</text>
<text x="201.8" y="117.7">ND2</text>
<text x="87.5" y="120.3">AN2</text>
<text x="120.5" y="122.8">OR2</text>
<text x="171.3" y="125.3">YFD2</text>
<text x="172.8" y="121.4">CL</text>
<text x="436.4" y="123.9">PIN_A15</text>
<text x="459.8" y="121.4">A</text>
<text x="459.8" y="123.9">B</text>
<text x="468.7" y="123.9">Z</text>
<text x="503" y="123.9">DRAMA4_OUT</text>
<text x="437.6" y="129">PIN_A5</text>
<text x="458.3" y="131.7">AO2</text>
<text x="459.8" y="126.4">C</text>
<text x="459.8" y="129">D</text>
<text x="483.7" y="129.1">IV</text>
<text x="436.4" y="141.7">PIN_A14</text>
<text x="459.8" y="139.2">A</text>
<text x="459.8" y="141.7">B</text>
<text x="468.7" y="141.7">Z</text>
<text x="503" y="141.7">DRAMA3_OUT</text>
<text x="317.1" y="146.8">D57_QN</text>
<text x="437.6" y="146.8">PIN_A4</text>
<text x="458.3" y="149.5">AO2</text>
<text x="459.8" y="144.3">C</text>
<text x="459.8" y="146.8">D</text>
<text x="483.7" y="146.9">IV</text>
<text x="143.5" y="154.4">68KCLK_BUF9</text>
<text x="285.8" y="159.5">PIN_UDS</text>
<text x="436.4" y="159.5">PIN_A13</text>
<text x="459.8" y="157">A</text>
<text x="459.8" y="159.5">B</text>
<text x="468.7" y="159.5">Z</text>
<text x="503" y="159.5">DRAMA2_OUT</text>
<text x="37.1" y="167.1">PIN83_OUT</text>
<text x="43.4" y="162">N129</text>
<text x="110.8" y="164.6">PIN46_OUT</text>
<text x="175.3" y="167.1">J</text>
<text x="175.3" y="164.6">CK</text>
<text x="184.9" y="167.1">QN</text>
<text x="186.4" y="164.6">Q</text>
<text x="203.3" y="164.6">A63_Q</text>
<text x="203.3" y="167.1">A63_QN</text>
<text x="283.5" y="162">PIN45_OUT</text>
<text x="313.5" y="166">OR3</text>
<text x="370.9" y="162">CAS12_OUT</text>
<text x="437.6" y="164.6">PIN_A3</text>
<text x="458.3" y="167.2">AO2</text>
<text x="459.8" y="162">C</text>
<text x="459.8" y="164.6">D</text>
<text x="483.7" y="164.7">IV</text>
<text x="62.1" y="171.1">AN2</text>
<text x="92.6" y="173.6">OR2</text>
<text x="117.3" y="169.7">A117</text>
<text x="135.7" y="173.6">AN3</text>
<text x="153.9" y="169.7">B60</text>
<text x="175.3" y="169.7">K</text>
<text x="244.4" y="172.2">WRAMZONE</text>
<text x="341.5" y="168.5">AN2</text>
<text x="16.8" y="177.3">PIN83_OUT</text>
<text x="152.9" y="174.7">E114</text>
<text x="173.8" y="178.7">FJK2</text>
<text x="175.3" y="174.7">CL</text>
<text x="246.1" y="177.3">ROMZONE</text>
<text x="286.2" y="177.3">PIN_LDS</text>
<text x="370.9" y="179.8">CAS34_OUT</text>
<text x="436.4" y="177.3">PIN_A12</text>
<text x="459.8" y="174.7">A</text>
<text x="459.8" y="179.8">C</text>
<text x="459.8" y="177.3">B</text>
<text x="468.7" y="177.3">Z</text>
<text x="503" y="177.3">DRAMA1_OUT</text>
<text x="34.6" y="184.9">PIN89_OUT</text>
<text x="41.8" y="182.5">IV</text>
<text x="270.4" y="181.2">AN2</text>
<text x="313.5" y="183.8">OR3</text>
<text x="437.6" y="182.4">PIN_A2</text>
<text x="458.3" y="185">AO2</text>
<text x="459.8" y="182.4">D</text>
<text x="483.7" y="182.5">IV</text>
<text x="62.1" y="188.8">AN2</text>
<text x="341.5" y="186.3">AN2</text>
<text x="205.8" y="195.1">PIN43_OUT</text>
<text x="270.5" y="195.1">68KCLK_BUF9</text>
<text x="276.5" y="197.6">D57_QN</text>
<text x="299.8" y="197.6">D</text>
<text x="299.8" y="195.1">CK</text>
<text x="309.4" y="197.6">QN</text>
<text x="310.9" y="195.1">Q</text>
<text x="370.9" y="197.6">RAS_OUT</text>
<text x="436.6" y="195.1">PIN_A11</text>
<text x="459.8" y="192.5">A</text>
<text x="459.8" y="197.6">C</text>
<text x="459.8" y="195.1">B</text>
<text x="468.7" y="195.1">Z</text>
<text x="503" y="195.1">DRAMA0_OUT</text>
<text x="41" y="200.1">R110</text>
<text x="143.5" y="200.1">68KCLK_BUF2</text>
<text x="175.3" y="202.7">J</text>
<text x="175.3" y="200.1">CK</text>
<text x="184.9" y="202.7">QN</text>
<text x="186.4" y="200.1">Q</text>
<text x="205.8" y="200.1">D57_Q</text>
<text x="205.8" y="202.7">D57_QN</text>
<text x="279.9" y="202.7">E114</text>
<text x="299.8" y="202.7">SD</text>
<text x="316.5" y="200.1">PIN46_OUT</text>
<text x="437.6" y="200.1">PIN_A1</text>
<text x="458.3" y="202.8">AO2</text>
<text x="459.8" y="200.1">D</text>
<text x="483.7" y="200.3">IV</text>
<text x="62.1" y="209.2">AN2</text>
<text x="78.5" y="207.8">A63_NQ</text>
<text x="175.3" y="205.2">K</text>
<text x="298.3" y="206.6">YFD4</text>
<text x="341.5" y="204.1">AN2</text>
<text x="100.2" y="211.7">OR2</text>
<text x="173.8" y="214.2">FJK2</text>
<text x="175.3" y="210.3">CL</text>
<text x="34.6" y="217.9">PIN46_OUT</text>
<text x="39.4" y="223">A63_Q</text>
<text x="62.1" y="226.9">AN2</text>
<text x="100.2" y="229.5">OR2</text>
<text x="264.3" y="230.6">D133</text>
<text x="306" y="230.6">68KCLK_BUF8</text>
<text x="337.9" y="233.2">D</text>
<text x="337.9" y="230.6">CK</text>
<text x="347.5" y="233.2">QN</text>
<text x="349" y="230.6">Q</text>
<text x="365.8" y="230.6">F123</text>
<text x="40.7" y="235.7">M103</text>
<text x="264.3" y="235.7">N127</text>
<text x="285.6" y="239.6">AN2</text>
<text x="306.8" y="238.2">RESET_BUF5</text>
<text x="337.9" y="238.2">CL</text>
<text x="62.1" y="244.7">AN2</text>
<text x="336.4" y="242.2">YFD2</text>
<text x="306" y="250.9">68KCLK_BUF3</text>
<text x="337.9" y="250.9">CK</text>
<text x="349" y="250.9">Q</text>
<text x="365.8" y="250.9">B115</text>
<text x="438.9" y="250.9">RESET_BUF4</text>
<text x="337.9" y="253.5">D</text>
<text x="347.5" y="253.5">QN</text>
<text x="336.4" y="262.5">YFD2</text>
<text x="337.9" y="258.6">CL</text>
<text x="407.6" y="261.1">68KCLK_BUF3</text>
<text x="439.5" y="263.6">D</text>
<text x="439.5" y="261.1">CK</text>
<text x="449.1" y="263.6">QN</text>
<text x="450.6" y="261.1">Q</text>
<text x="497.9" y="258.6">E114</text>
<text x="417" y="268.7">E114</text>
<text x="439.5" y="268.7">CL</text>
<text x="468.5" y="265">AN2</text>
<text x="472.5" y="268.7">C53</text>
<text x="438" y="272.7">YFD2</text>
<text x="44.4" y="286.5">68KCLK_BUF7</text>
<text x="78.8" y="286.5">CK</text>
<text x="89.9" y="286.5">Q</text>
<text x="162.6" y="286.5">D</text>
<text x="162.6" y="284">CK</text>
<text x="172.2" y="286.5">QN</text>
<text x="173.7" y="284">Q</text>
<text x="405.1" y="284">68KCLK_BUF2</text>
<text x="412.6" y="286.5">D57_Q</text>
<text x="439.5" y="286.5">D</text>
<text x="439.5" y="284">CK</text>
<text x="449.1" y="286.5">QN</text>
<text x="450.6" y="284">Q</text>
<text x="497.9" y="286.5">B60</text>
<text x="78.8" y="289">D</text>
<text x="88.4" y="289">QN</text>
<text x="123" y="290.4">ND2</text>
<text x="137.6" y="291.6">E114</text>
<text x="162.6" y="291.6">CL</text>
<text x="439.5" y="291.6">CL</text>
<text x="468.5" y="293">AN2</text>
<text x="53.8" y="294.1">E114</text>
<text x="77.3" y="298.1">YFD2</text>
<text x="78.8" y="294.1">CL</text>
<text x="161.1" y="295.5">YFD2</text>
<text x="281.6" y="299.2">D57_QN</text>
<text x="311.6" y="294.1">RW</text>
<text x="358.2" y="296.7">DRAMWR_OUT</text>
<text x="438" y="295.5">YFD2</text>
<text x="303.4" y="304.4">IV</text>
<text x="328.8" y="303.1">OR2</text>
<text x="78.8" y="311.9">D</text>
<text x="78.8" y="309.4">CK</text>
<text x="88.4" y="311.9">QN</text>
<text x="89.9" y="309.4">Q</text>
<text x="162.6" y="309.4">D</text>
<text x="162.6" y="306.8">CK</text>
<text x="172.2" y="309.4">QN</text>
<text x="173.7" y="306.8">Q</text>
<text x="190.6" y="306.8">N129</text>
<text x="78.8" y="317">CL</text>
<text x="162.6" y="314.4">CL</text>
<text x="269.7" y="317">B115</text>
<text x="307.5" y="314.4">D133</text>
<text x="358.2" y="317">PIN45_OUT</text>
<text x="77.3" y="320.9">YFD2</text>
<text x="161.1" y="318.4">YFD2</text>
<text x="269.7" y="322.1">F123</text>
<text x="328.8" y="323.5">ND2</text>
<text x="162.6" y="329.7">CK</text>
<text x="173.7" y="329.7">Q</text>
<text x="288.1" y="326">OR2</text>
<text x="78.8" y="334.8">D</text>
<text x="78.8" y="332.2">CK</text>
<text x="88.4" y="334.8">QN</text>
<text x="89.9" y="332.2">Q</text>
<text x="162.6" y="332.2">D</text>
<text x="172.2" y="332.2">QN</text>
<text x="358.2" y="334.8">PIN46_OUT</text>
<text x="78.8" y="339.8">CL</text>
<text x="161.1" y="341.2">YFD2</text>
<text x="162.6" y="337.3">CL</text>
<text x="307.5" y="337.3">C123</text>
<text x="328.8" y="341.2">NR2</text>
<text x="77.3" y="343.8">YFD2</text>
<text x="162.6" y="352.5">CK</text>
<text x="173.7" y="352.5">Q</text>
<text x="190.6" y="352.5">PIN83_OUT</text>
<text x="78.8" y="357.6">D</text>
<text x="78.8" y="355.1">CK</text>
<text x="88.4" y="357.6">QN</text>
<text x="89.9" y="355.1">Q</text>
<text x="123" y="359">AN3</text>
<text x="162.6" y="355.1">D</text>
<text x="172.2" y="355.1">QN</text>
<text x="302.8" y="355.1">WRAMZONE</text>
<text x="358.2" y="357.6">N127</text>
<text x="439.5" y="356.5">TITLE:</text>
<text x="503" y="356.5">DATE:</text>
<text x="78.8" y="362.7">CL</text>
<text x="161.1" y="364.1">YFD2</text>
<text x="162.6" y="360.2">CL</text>
<text x="304.6" y="360.2">ROMZONE</text>
<text x="328.8" y="364.1">ND2</text>
<text x="77.3" y="366.6">YFD2</text>
<text x="503" y="366.7">PAGE:</text>
<text x="439.5" y="373">BY:</text>
<text x="447.1" y="373">Sean Gonsalves</text>
<text x="485.2" y="373">REV:</text>
<text x="492.8" y="373">A</text>
</g>
</svg>
